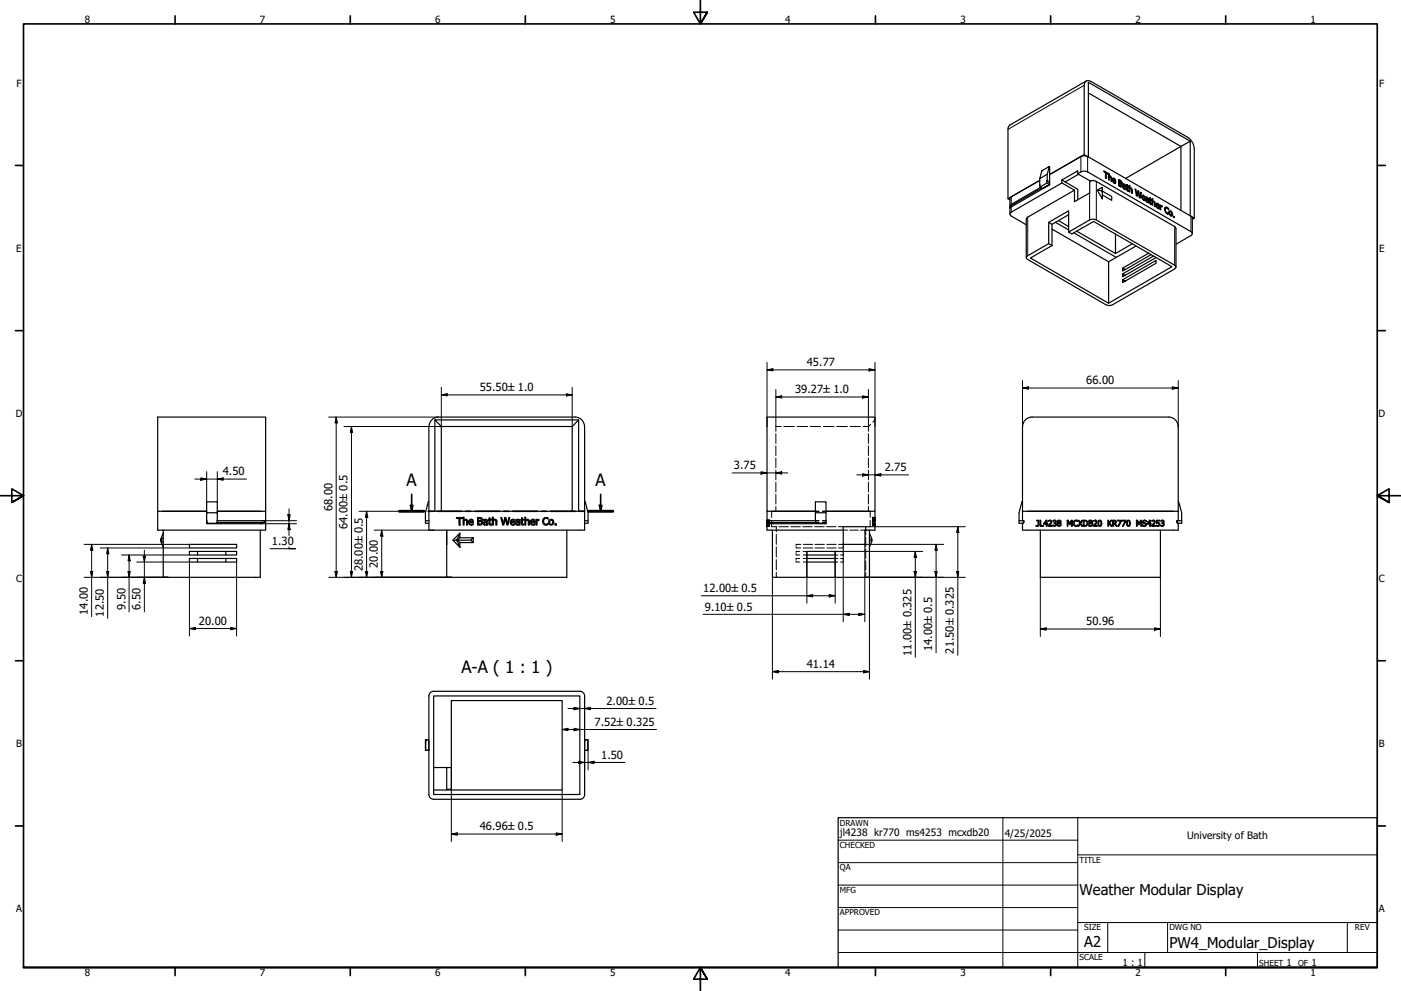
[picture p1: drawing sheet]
<svg xmlns="http://www.w3.org/2000/svg" width="594mm" height="420mm" viewBox="0 0 594 420" stroke-linecap="round" stroke-linejoin="round" font-family="sans-serif">
<!-- layer: Hatch (ISO) -->
<path d="M181.3 313.6l-.8 .8M181.9 317.5l-.6 .6M248.7 313.6l-.8 .8M249.2 317.5l-.5 .6" fill="none" stroke="#000" stroke-width=".42"/>
<!-- layer: Visible (ISO) -->
<g fill="none" stroke="#000" stroke-width=".51">
<path d="M460.6 34.3l-32.8 19.1-.4 1.4v29.4M461.5 39.4l39.3 22.7M504.7 59.9l-43.2-25v31.7l-1.8-1 .2-30.4a1.66 1.66 0 0 1 2.7-.7l41 23.7a6.2 6.2 0 0 1 2.8 4.9v29.4l-.8 .4M440.9 75.7v2.7M440.9 78.5h.1M440.9 79.4l1.1 .5 3.1-1.7-3.1 1.7M441.2 79.5l-12.4 7.2-.6 .8 .2-3.7 12.5-7.3-13.5 7.7 .8 .5M441.6 79.7l-13.4 7.8v.6M441.8 72.4l3.1-1.8-.8 3.3-3.2 1.8zM443.9 76.7v.9l-3 1.8v-1M443.9 77.6l1.1 .6M443.9 76.7l1.1 .6"/>
<path d="M444.1 73.9l-.2 2.8M444.1 76.6l.9 .7M444.9 70.6l.2 6.7M445 77.3l.1 1-16.9 9.8M445 77.3l.1 .1M450.3 76.3v1.3l-21.9 12.7v.9l.4 .4 6.4 3.7M450.3 76.3l6.7-3.9v1.3a3.7 3.7 0 0 1 4.2-.8l44.3 25.7v.9l-.5 .4-6.3 3.6M450.3 77.6l5.3 3M451.7 77.1l5.3 3.1v4.5M457 73.7l5.3 3.1M457.3 73.9l-5.6 3.2-1.4-.8M459.7 65.6l-14.6 8.4 13.2-7.7 1.4-.3 1.5 .3 43.8 25.4 .6 .8v6.5"/>
<path d="M462.3 76.8l1.3-.2 1.3 .3 33.6 19.5 .2 16.9M462.3 76.8l-.2 .1v4.9l-6.5 3.7v-4.9M468.8 73.6l.3-.2 .7 .4v-.3l-.2 .1M469.1 73.4v2.3l-.3-.2v-2.3l-.7-.5v-.3l1.7 1.1M470 73.8l.3-.1v1M470 75h.1M470.3 73.7l-.3-.2v2.7l.3 .2v-1.5l-.3 .2M470.3 74.7h.6l.3 .4 .2 1.9-.3-.2-.1-1.6-.7-.3M470.3 74.7l-.3 .1M471.6 76.3l.3-.2 .9 .5M471.7 76.5l.2-.1 1.2 .7a.99 .99 0 0 0-.3-1.2 .99 .99 0 0 0-1.1-.1v.8l.4 .8 1 .4v-.4l-.5 .4M471.7 76l.4-.2-.2 .3"/>
<path d="M471.9 76.4l.3 .8 .6 .3M472.1 75.8l.5 .2 .2 .6M472.8 77.5l.3-.1-.5 .3M472.8 77.5l-.3 .2M472.8 76.6l-.2 .2M474.3 76.8l.4-.2v.7l-.4 .2M474.3 77.8l.4-.2v1l-.3 .1M474.7 77.3l.7 .3M474.7 76.6l.7 .5v.5M474.7 78.6l.7 .3M474.7 77.6l.3 .2M475 77.8l.6 .5-.2 .6"/>
<path d="M475 77.8v.1M475.2 79v.2M475.3 78l.2-.1zM475.4 77.6l-.4 .2M475.5 77.9l.3 1.2h-.8M475.5 78.9l-.5 .2M475.6 76.9l.2 .6-.3 .4M475.6 76.9l-1.3-.8v2.6l.7 .4M475.6 76.9l-.2 .1M476.4 79.1l-.3 .1M476.8 79.2l.3-.5-.9-.5v-.4l.8 .5 .4 .8v1.3l-.3-.3h-.5M477.1 79l-1-.2v.6l.5 .7"/>
<path d="M477.1 79.8h-.5l-.2-.7 .7 .2v.5l-.5 .3M477.8 79.4l.3-.2 .5 .3v-.3l-.3 .2M477.8 79.1l.3-.2 .5 .3M477.8 78.5l.3-.2v.6M477.8 78.7l.1 1.9 .4 .4 .3-.2v.3l-.5-.6M478.1 78.3l-.3-.1-.2 .6M478.1 79.2v1.3M478.8 78.9l.3-.2-.3-.1v2.7l.3 .1v-1.4l-.2 .1M479.1 78.7v1l-.3 .2M479.1 79.7h.5l.5 .7v1.6l-.2-.1-.1-1.6-.7-.3M500.8 62.1l3.9-2.2v31.6l1.7 1M500.8 62.1v27.1"/>
<path d="M500.8 62.1l-23.5 13.6M428.2 88.1v2.7M446.1 97.1l24 13.9 11.6-6.7M446.1 95.1v9M447.5 94.3l5.6 3.2M448.8 93.5l4.3 2.6M453.1 98.4l8.9-5.1a2.87 2.87 0 0 1 2.9 0l33.2 19.1 .6 .9-.2 .3-26.7 15.6-2.2 .3-34.2-19.9-.2-.4 .6-.8 8.9-5.1M453.1 98.4l1.4 .8 9.2-5.3 33.3 19.2-26.9 15.5-33.2-19.2 9.2-5.3M453.1 98.4v-9l-8.4 4.9v9M453.1 91l-7 4.1-1.4-.8M455.4 98.7l17.9 10.4M455.6 80.6l-20.2 11.8-.2 16.8"/>
<path d="M456.6 98l16.4 9.5 7.1-4.1M465.3 80.6l1.7 .2 .4 .7v2.8zM465.3 80.6l2.1-1.2v1.2l-.4 .2M467.4 80.6v.4l4 2.4v1.5l-4-2.2M467.4 81v.5M473 99.3v8.2M476.7 80.1h.1M478.1 80.5l-.2 .1M481.4 80.4l.2-.1 .5 2.4-.3 .1M481.6 80.3l-.3-.2 .6 2.9 .3 .2 .5-1.8-.4 .1M482.4 81.3l.5-.3 .4 2.4M482.7 81.4l.4 2.4 .4 .2 .5-2.3-.4 .2"/>
<path d="M482.9 81l-.4-.2-.4 1.9M484 81.7l-.3-.2-.6 2M484.2 83.2h.1M484.2 83.3l.4-.3-.4 .5M484.2 83.7l1.4 .5a1.01 1.01 0 0 0-.3-1.1 1.01 1.01 0 0 0-1.1-.1v.9l.8 1M484.4 83.4l.9 .5-.2 .1M484.4 83.6l.4 .8 .5 .3M484.6 83l.5 .2 .2 .7M485 84.9l.6-.2-.5 .2 .5-.2v.4zM485.9 83.5l.8 .4 .3 .5 .1 1.7-.2-.2a1.16 1.16 0 0 1-1.1-1.5l1.1 .2zM486.2 84.7l.7 .2v.5l-.7-.2zM486.2 84.7l-.4 .2"/>
<path d="M486.4 85.6v.1M486.9 84.6l-.3 .2M486.9 85.4l-.6 .3M487.4 84.5v-.3l.2 1.8 .4 .7M487.6 84.9l.2-.1 .1 1.3M487.6 84.1l.2-.1-.2-.2v.6M487.8 84l-.2 .7M487.8 84.6l.5 .2-.2 .1M487.8 84.8l.5 .3v-.3M487.9 86.1l.4 .4-.3 .2M487.9 86.1l-.3 .2M488 86.7l.3 .1v-.3l-.2 .2"/>
<path d="M488.6 84.5l.2-.1v.9M488.8 84.4l-.2-.2v2.7l.2 .1v-1.4l-.2 .1M488.8 85.3l.9 .5 .1 1.9-.2-.2-.1-1.6-.7-.3M488.8 85.3l-.2 .2M490.2 86.7h.1M490.2 86.7l.4-.2-.4 .5M490.2 87.2l1.4 .5a1 1 0 0 0-.2-1.1 1 1 0 0 0-1.2-.1l.1 1.2 .7 .7M490.4 86.8l.9 .5-.2 .1M490.4 87l.3 .9 .7 .3M490.6 86.5l.5 .2 .2 .6M491 88.4l.6-.2-.5 .2 .5-.2v.3zM491.9 87.2l.3-.2-.3 .5"/>
<path d="M492.2 87.4h.6l-.3 .2M492.2 87l-.3-.1v1.9l.3 .2v-1.4l-.3 .1M492.8 87.4v.3l-.6-.1M493.9 88.2l.3 .1M494.4 88.2l-.6 .2M494.9 90.6l.7-.3zM495 88.3l.6 .2M495.2 88.2l-1-.3a1.96 1.96 0 0 0 1.4 2.9v-.5l-.6 .4M495.4 88.6l.2-.1v.4l-1-.8a1.35 1.35 0 0 0 .7 2.3M495.7 89.8l.1 .1M495.9 89.4a1.27 1.27 0 0 1 1.2 .8 1.27 1.27 0 0 1-.3 1.4l-.9-.7zM496.1 89.7a.8 .8 0 0 1 .8 .6 .8 .8 0 0 1-.5 .9l-.4-.7z"/>
<path d="M496.1 89.7l-.4 .3M496.5 91.4l-.1 .1M496.8 91.3l-.4 .2M497.9 91.8v.5l-.3-.7 .3 .2-.3 .2M444.7 103.3l1.4 .8M470.1 111v17.6M476.1 118.6v1.2l14.1-8.2v-1.2l-14.1 8.2 1 .6M487 107.4l-10.9 6.3M488.1 108l-12 6.9v-1.2l1 .6M489.1 108.6l-13 7.5M490.2 109.2l-14.1 8.1v-1.2l1 .7M184.4 178v38.8h-2.5v-36"/>
<path d="M185.9 176.8h58M185.9 176.8a4 4 0 0 0-4 4M243.9 176.8a4 4 0 0 1 3.9 4M245.4 178h-61l2.7 2.8h55.5M187.1 180.8v36M242.6 180.8l2.8-2.8v38.8h2.5v-36M242.6 180.8v36M433.6 180.8v36h66v-36M433.6 180.8a4 4 0 0 1 4-4h58a4 4 0 0 1 4 4M66.9 216.8v8h45.7v-8M68.9 216.8h18.7h-20.7v-40h45.7v40h-20.5h18.6M87.6 217.4v-4.6h4.5v4.6h-4.5l.2 4.4h4.2l.1-4.4"/>
<path d="M181.9 212.8h-.3l-1.2 4.6v4.4h1.5M181.9 216.8v8h66v-8M183.9 216.8h62M193.5 219.4h2.6v.4h-1v2.8h-.5v-2.8h-1.1zM196.4 219.3h.4v1.2l.7-.4 .7 .5v2h-.3l-.1-1.9-.4-.2-.6 .3v1.8h-.4zM202.5 219.4l1.7 .2 .3 .5-.4 .7a.95 .95 0 0 1 .5 1.2 .95 .95 0 0 1-1.1 .6h-1zM202.9 219.8l1 .1 .1 .6-1.1 .2zM207.4 219.6h.4v.6h.7v.3h-.7v1.7h.7v.3l-.7 .1-.4-.4v-1.7h-.3zM208.8 219.3h.4v1.2l.7-.4 .6 .3 .2 2.2h-.5v-1.9l-.4-.2-.6 .3v1.8h-.4zM212.3 219.4h.5l.6 2.6 .7-2.6h.4l.6 2.7 .7-2.7h.4l-.8 3.2h-.5l-.7-2.7-.6 2.7h-.4zM221.2 219.6h.4v.6h.6v.3h-.6v1.7h.6v.3l-.6 .1-.4-.4v-1.7h-.3zM222.6 219.3h.3v1.2l.8-.4 .7 .5 .1 2h-.5v-1.9l-.4-.2-.7 .3v1.8h-.3z"/>
<path d="M230.5 219.8a1.59 1.59 0 0 1 2-.2v.5a1.17 1.17 0 0 0-1.7 .1 1.17 1.17 0 0 0 0 1.6 1.17 1.17 0 0 0 1.7 0v.6a1.61 1.61 0 0 1-2.2-.4 1.61 1.61 0 0 1 .2-2.2zM247.9 212.8h.3l1.2 4.6v4.4h-1.5M325.2 216.8v8h32.4v-1.5h9.5v1.5h3.9v-8M327.2 216.8h18.6h-20.6v-40h45.8v40h-20.7h18.7M345.8 217.4l.1 4.4h4.2l.2-4.4M345.8 212.8h4.5v4.6h-4.5zM433.6 216.8v4h.6v.7l-.6 .3M433.6 212.8h-.3l-1.2 4.6v4.4h1.5l.5-.3v-.7M435.6 216.8h62M499.6 212.8l1.5 4.6v3.4h-1.5M499.6 216.8v4M69.2 226l-1 3 1-1"/>
<path d="M69.2 230l-1-1 1 3M69.2 224.8v20h41.2v-20M80.3 236.8h20v1.5h-20zM80.3 233.8h20v1.5h-20zM80.3 230.8h20v1.5h-20zM83.8 233.8v1.5M83.8 236.8v1.5M87.6 220.8v1.2h23.1l1.4-.5M87.6 221.5h.2M92.1 220.8h20v.7h-20.1M95.8 233.8v1.5M95.8 236.8v1.5"/>
<path d="M180.4 220.8h1.5M192 229h1.4l.6 .6 1 2.4zM192 229l3-3-1 2.5-.6 .5M194 229l1 1h5.7M194 229v.6M195 226v2l-1 1v-.5M195 228h5.7l-1.1 1h-5.6M195 230v2M199 220.5l.3-.2a.98 .98 0 0 1 1.2 .1 .98 .98 0 0 1 .2 1.1h-1.6l.2 .6 .5 .2 .9-.3v.4a1.26 1.26 0 0 1-1.8-.1 1.26 1.26 0 0 1 .1-1.8zM199.3 220.6l.7-.1 .3 .6h-1.2zM200.7 228v2l-1.1-1M202.9 221.1h1.1l.2 .6-.2 .4-1.1 .1z"/>
<path d="M205.1 220.3l1.1-.1 .5 .4 .1 2h-.4v-.2l-1 .2-.5-.7a1.09 1.09 0 0 1 1.5-.9l-.2-.4-1.1 .1zM205.4 221.6l1-.3v.7l-1 .2zM216.7 220.5l.3-.2a.98 .98 0 0 1 1.2 .1 .98 .98 0 0 1 .2 1.1h-1.6l.2 .6 .6 .2 .8-.3v.4a1.28 1.28 0 0 1-1.8-.1 1.28 1.28 0 0 1 .1-1.8zM217 220.6l.7-.1 .4 .6h-1.3zM218.8 220.3l1.2-.1 .5 .4v2l-.3-.2-1.1 .2-.5-.7a1.2 1.2 0 0 1 1.6-.9l-.2-.4-1.2 .1zM219.2 221.6l1-.3v.7l-1 .2zM225.2 220.5l.3-.2a.98 .98 0 0 1 1.1 .1 .98 .98 0 0 1 .3 1.1h-1.7l.2 .6 .7 .2 .7-.3v.4a1.26 1.26 0 0 1-1.7-.1 1.26 1.26 0 0 1 .1-1.8zM225.4 220.6l.8-.1 .3 .6h-1.3zM227.3 220.2h.4v.4l.8-.4v.4l-.8 .3v1.7h-.4zM233.2 220.7l.3-.1a.79 .79 0 0 1 1 .4 .79 .79 0 0 1-.4 1 .79 .79 0 0 1-1-.2zM235.3 222h.5v.6h-.5zM240.3 224.8v20h-50.9v-20v6"/>
<path d="M247.9 220.8h1.5M325.8 221.5h20.1M327.5 224.8v20h14.6M342.1 236.8h12M342.1 238.3h12M342.1 235.3h12M345.8 220.8h-20v.7M350.1 221.5h.2M350.3 220.8v1.2h-23.1l-1.4-.5M357.6 224.8v6h9.2v-6h.3M368.7 229h1l-1 3M368.7 226l1 3"/>
<path d="M368.7 224.8v20h-26.6v-11h12v11M432.1 220.8h1.5M433.6 222v2.8h66v-2.8M439.6 220.6h.9l-.1 2.1-.7 .5-.4-.1v-.3l.8-.1 .1-1.9h-.6zM441 220.6h.3v2.2h1.2v.3h-1.5zM441.1 224.8v20h51v-20M443.7 220.6h.3v1.4h.3l-.3 .2v.9h-.3v-.9h-1.2zM443.7 221v1h-.9zM444.6 220.7h1.2l.1 1-1 1.1h1.3v.3h-1.6l1.1-1.9-.4-.4-.7 .2zM446.5 220.7l1.2-.1 .2 .5-.4 .6 .5 .7-.5 .7-1-.1v-.3a.67 .67 0 0 0 .8 .1 .67 .67 0 0 0 .3-.7l-.6-.2 .6-.8-.1-.2-1 .1zM448.6 220.7a.73 .73 0 0 1 1.1 0 .73 .73 0 0 1-.2 1.1 .75 .75 0 0 1 .2 1.1 .75 .75 0 0 1-1.1 0 .75 .75 0 0 1 .2-1.1l-.4-.6zM448.8 220.9h.7l-.2 .8-.5-.4z"/>
<path d="M452.6 220.6h.4l.6 1.4 .6-1.4h.5v2.5h-.4v-2.1l-.6 1.4-.9-1.4v2.1h-.2zM455.4 220.9l1.3-.3 .3 .5a.95 .95 0 0 0-1.3 .1 .95 .95 0 0 0 0 1.3 .95 .95 0 0 0 1.3 0v.4a1.29 1.29 0 0 1-1.7-.3 1.29 1.29 0 0 1 .1-1.7zM457.1 220.6h.4l.6 1 .6-1h.4l-.8 1.2 .8 1.3h-.4l-.6-1-.6 1h-.4l.8-1.3zM459.4 220.6a1.39 1.39 0 0 1 1.9 1.2 1.39 1.39 0 0 1-1.9 1.3zM459.7 220.9a1.01 1.01 0 0 1 1.3 .9 1.01 1.01 0 0 1-1.3 1zM461.7 220.6h1.1l.4 .3-.2 .8 .4 .7-.2 .5-1.5 .2zM462 221.9l.9 .1v.7l-.9 .1zM462 220.9l.9 .1v.5l-.9 .1zM463.7 220.7l.7-.2 .7 .5-.1 .7-1 1.1h1.3v.3h-1.6l1.1-1.9-.4-.4-.7 .2zM465.8 220.8a.73 .73 0 0 1 1.2 0l.2 1a1 1 0 0 1-.8 1.4l-.4-.1-.4-.7zM466.2 220.9a1 1 0 0 1 .7 .9 1 1 0 0 1-.7 1l-.3-.5zM469.8 220.6h.3v1.1l1.1-1.1h.4l-1.1 1.1 1.1 1.4h-.4l-.9-1.2-.2 1.2h-.3z"/>
<path d="M471.8 220.6l1.3 .1 .3 .6-.5 .7 .9 1.1h-.5l-.7-1h-.4v1h-.4zM472.2 220.9l.7 .1v.7l-.7 .1zM473.9 220.6h1.6l-1.1 2.5h-.4l1.2-2.2h-1.3zM475.8 220.6h1.6l-1.1 2.5h-.4l1.2-2.2h-1.3zM477.9 220.8a.73 .73 0 0 1 1.2 0v2.1a.73 .73 0 0 1-1.2 0zM478.3 220.9a1 1 0 0 1 .7 .9 1 1 0 0 1-.7 1l-.3-.5zM481.9 220.6h.4l.7 1.4 .6-1.4h.5v2.5h-.4v-2.1l-.7 1.4-.8-1.4v2.1h-.3zM484.7 220.8l.6-.3 .8 .2v.4a.78 .78 0 0 0-1.3 .1l1.3 .8a.88 .88 0 0 1-.5 1.2 .88 .88 0 0 1-1.2-.7l.9 .4 .5-.5-1.2-.7zM487.5 221v1h-.9zM487.5 220.6h.3v1.4h.3l-.3 .2v.9h-.3v-.9h-1.2zM488.4 220.7h1.2l.1 1-1 1.1h1.2v.3h-1.5l1.1-1.9-.5-.4-.6 .2zM490.4 220.6h1.4v.3h-1.1v.6a.85 .85 0 0 1 1.1 .7 .85 .85 0 0 1-.8 1l-.7-.1v-.4l.7 .2 .5-.6-.2-.3-.9-.1z"/>
<path d="M492.3 220.7l1.1-.1 .2 .5-.4 .6 .5 .7-.5 .7-1.1-.1 .1-.3a.67 .67 0 0 0 1.1-.3l-.1-.4-.5-.1 .6-.8-.4-.3-.6 .2zM499.1 220.8v.7l.5 .3h1.5v-1M499.6 220.8h-.6v.7l.6 .3M181.9 295.1v41.8l.5 1.4 1.5 .6M183.9 293.1l-1.5 .6-.5 1.4M183.9 295.1h62v41.7h-62zM183.9 293.1h62M245.9 293.1l1.4 .6 .6 1.4M247.9 295.1v41.8l-.6 1.4-1.4 .6M180.5 313.6h1.4v4.5h-1.4zM180.5 313.6v4.5M247.9 313.6h1.3v4.5h-1.3z"/>
<path d="M249.2 313.6v4.5M183.9 325.4h7.5v-28.4h47v37.9h-54.5M183.9 338.9h62M189.4 325.4v9.2M189.4 334.6l.1 .3M191.4 325.4v9.2h-2M191.4 334.6v.3"/>
<circle cx="233.6" cy="221.4" r="1.18"/>
<circle cx="449.1" cy="222.4" r=".53"/>
</g>
<g fill="#000">
<circle cx="471.7" cy="76" r=".25"/>
<circle cx="204.1" cy="220.8" r=".25"/>
<circle cx="446.5" cy="222.7" r=".25"/>
<circle cx="448.8" cy="221.8" r=".25"/>
<circle cx="449.5" cy="221.8" r=".25"/>
<circle cx="463" cy="221.7" r=".25"/>
<circle cx="486.1" cy="221.1" r=".25"/>
</g>
<!-- layer: Hidden (ISO) -->
<g fill="none" stroke="#000" stroke-width=".42">
<path d="M369.2 179.9l-1 .9M371 178l-.9 1M329 183.9v4.1M329 189v4.1M329 194.2v4.1M329 199.3v4.1M331.2 180.8h-2.2v2.1M332.4 180.8h4.4M337.9 180.8h4.6M343.5 180.8h4.5M349.2 180.8h4.5M354.8 180.8h4.5"/>
<path d="M360.4 180.8h4.5M366 180.8h2.2M368.2 180.8v2.1M368.2 183.9v4.1M368.2 189v4.1M368.2 194.2v4.1M368.2 199.3v4.1M327.2 216.8v2.6M329 204.4v4.2M329 209.6v4.1M329 214.7v2.1M345.8 216.8h1.5"/>
<path d="M348.7 216.8h1.6M368.2 204.4v4.2M368.2 209.6v4.1M368.2 214.7v2.1M369 216.8v2.6M370 219.3h.3zM370 219.8h.3M370 219.4l.3 .2M370 219.4h.3M370 219.9h.3M370.3 219.6l-.3 .1v1h.3M370.6 219.8h.4"/>
<path d="M370.6 219.6h.4M370.6 219.4h.4M370.6 219.3h.4M370.6 219.9h.4M325.2 222.7h.4M325.2 222.8h.4M325.2 221.8h.4M325.2 221.5h.4M325.2 220.8h.4M325.2 220.9h.4M325.2 221h.4M325.2 220.7h.4"/>
<path d="M325.2 220.5h.4M325.2 221.7h.4M325.2 223.1h.4M325.2 222.9h.4M325.2 222h.4M325.2 221.1h.4M325.2 220.6h.4M325.2 222.4h.4M325.2 222.2h.4M325.2 222.5h.4M325.9 222.7l.3 .3-.3-.1M325.9 222.2h.3v.3h-.3"/>
<path d="M325.9 221.8h.3l-.3 .2M325.9 221.5l.3 .3-.3-.1M325.9 220.9l.3 .1v.3M325.9 220.5l.3 .1M325.9 222.8h.3M325.9 221h.3M325.9 220.7h.3M325.9 223.1h.3M325.9 221.7h.3M325.9 221.1h.3M325.9 220.6h.3M325.9 222h.3"/>
<path d="M325.9 222.4h.3M326.2 220.6l-.3 .2M326.2 223.1v.1M327.2 220.7v2.6h2M329.2 223.3v2.2M329.2 226.5v4.3M329.2 231.9v4.3M329.2 237.3v4.3M330.3 223.3h4M335.3 223.3h4M337.6 237.8v.5h1.5M337.6 234.8v.5h1.5"/>
<path d="M337.6 231.8v.5h2M339.1 233.8h-1.5v.5M339.1 236.8h-1.5v.5M339.6 230.8h-2v.5M340.4 223.3h4M340.6 236.8h1.5M340.6 238.3h1.5M340.6 235.3h1.5M340.6 233.8h1.5M340.6 232.3h4M340.6 230.8h4M345.4 223.3h4.1"/>
<path d="M345.6 232.3h4M345.6 230.8h4M345.9 221.5h1.4M345.9 220.8h1.4M348.7 221.5h1.4M348.7 220.8h1.4M350.5 223.3h4M350.6 232.3h4M350.6 230.8h4M354.1 236.8h1.2M354.1 238.3h1.2M354.1 235.3h1.2"/>
<path d="M354.1 233.8h1.2M355.5 223.3h2.1M355.6 230.8h2v.5M356.4 236.8h1.2v.5M356.4 233.8h1.2v.5M357.6 237.8v.5h-1.2M357.6 234.8v.5h-1.2M357.6 231.8v.5h-2M357.6 224.8h1.8M360.3 224.8h3.7M364.9 224.8h1.8M367.1 223.3h.6"/>
<path d="M367.1 224.8v2M367.1 227.8v4M367.1 232.8v4M367.1 237.8v4M368.7 228l.3 .4M369 229.7l-.3 .3M369 220.7v2.6h-.6M369.4 228.7l.3 .3-.3 .3M370 222.6l.3 .1M370 221.8h.3M370 220.8h.3M370 220.9h.3"/>
<path d="M370 221h.3M370 220.5h.3M370 222h.3M370 221.1h.3M370 220.6h.3M370 222.4h.3M370 222.2h.3M370 222.5h.3M370 222.3h.3M370 221.5h.3M370 221.7v.9M370 222.6h.3"/>
<path d="M370 220.1h.3M370 221.3h.3M370 220.3h.3M370.6 222.7h.4M370.6 221.8h.4M370.6 220.8h.4M370.6 220.9h.4M370.6 221h.4M370.6 220.7h.4M370.6 220.5h.4M370.6 222h.4M370.6 221.1h.4"/>
<path d="M370.6 220.6h.4M370.6 222.4h.4M370.6 222.2h.4M370.6 222.5h.4M370.6 222.3h.4M370.6 221.5h.4M370.6 222.6h.4M370.6 220.1h.4M370.6 221.3h.4M370.6 220.3h.4M329.2 242.7v2.1M367.1 242.8v2"/>
</g>
<g fill="#000">
<circle cx="326.2" cy="220.5" r=".19"/>
<circle cx="326.2" cy="223.2" r=".19"/>
<circle cx="366.7" cy="224.8" r=".19"/>
<circle cx="366.8" cy="224.8" r=".19"/>
<circle cx="370" cy="222.7" r=".19"/>
</g>
<!-- layer: Visible Narrow (ISO) -->
<g fill="none" stroke="#000" stroke-width=".42">
<path d="M459.7 36.2l-32.3 18.6M458.3 66.3v6.6M461.2 66.3v6.6M464.9 76.9v16.4M470.9 74.7l-.4 .2M471.4 75.7l-.3 .2M472.4 75.6l-.7 .4M472.5 77.4l-.3 .1M472.9 76.1l-.1 .1M473.1 76.9h-.2M474.9 78.7l-.2 .1M475 77.5l-.3 .2"/>
<path d="M475 76.4l-.3 .2M475.4 77.6l-.4 .2M475.8 77.5l-.7 .4M475.9 78.8l-.7 .4M476.3 79.3l-.2 .1M476.4 78.7l-.3 .1M476.6 79.8l-.2 .1M476.7 78.1l-.3 .1M477.2 78.5l-.2 .1M477.4 79.1l-.3 .2M479.6 79.7l-.4 .2M428.8 83.4v3.3"/>
<path d="M428.8 87.7v2.3M435.8 92.1v16.3M462 81.8v11.5M478.1 80.1l-.3 .1M478.3 80.8l-.1 .1M480.1 80.8l-.2 .1M484.9 82.8l-.6 .4M485 84.6l-.2 .2M485.4 83.3l-.1 .1M485.6 84.1l-.1 .1M486.1 84.9l-.3 .1M486.1 84.4l-.3 .1"/>
<path d="M486.4 85.4l-.2 .1M486.4 83.7l-.2 .2M486.9 84.1l-.2 .1M487.1 84.8l-.2 .1M487.8 85.7l-.2 .2M488.1 86.4l-.2 .1M489.3 85.4l-.4 .2M489.8 86.4l-.2 .1M490.9 86.3l-.7 .4M491 88.1l-.2 .1M491.4 86.8h-.2M491.6 87.5l-.2 .1"/>
<path d="M492.6 87.4l-.4 .2M494.2 88.8l-.3 .2M494.3 88.2l-.5 .3M494.3 89.8l-.1 .1M494.9 87.9l-.4 .2M494.9 90.3l-.3 .1M496 90.2l-.3 .2M496.4 91.2l-.1 .2M496.4 89.5l-.7 .4M497.2 90.9l-.4 .2M498.1 96.1v16.3M505 91.7v6.5"/>
</g>
<!-- layer: Section Line (ISO) -->
<g fill="none" stroke="#000" stroke-width=".7">
<path d="M169.4 216.8h10.4M174.1 214.3h1l-.5 2.5zM174.6 209.6v7.2M181.5 216.8h2.1M185.4 216.8h10.4M197.5 216.8h2.1M201.4 216.8h10.4M213.6 216.8h2.1M217.4 216.8h10.4M229.6 216.8h2.1M233.5 216.8h10.4M245.6 216.8h2.2"/>
<path d="M249.5 216.8h10.4M254.2 214.3h1l-.5 2.5zM254.7 209.6v7.2"/>
</g>
<path d="M169.4 216.8h10.4M249.5 216.8h10.4" fill="none" stroke="#000" stroke-width="1.2"/>
<path d="M174.1 214.3h1l-.5 2.5zM254.2 214.3h1l-.5 2.5z" fill="#000"/>
<!-- layer: Border (ANSI) -->
<g fill="none" stroke="#000" stroke-width=".7">
<path d="M74.2 6.7v3.4M148.5 6.7v3.4M222.8 6.7v3.4M297 .2v9.9l-2.9-4.9h5.8l-2.9 4.9 2.9-4.9M371.2 6.7v3.4M445.5 6.7v3.4M519.7 6.7v3.4M6.5 70.1h3.5M584 70.1h3.4M6.5 140.2h3.5M584 140.2h3.4M0 210.2h10l-5-3v5.8l5-2.8-5 2.8"/>
<path d="M594 210.2h-10l5-3v5.8l-5-2.8 5 2.8M6.5 280.1h3.5M584 280.1h3.4M6.5 350.2h3.5M584 350.2h3.4M10 410.2v-400.1h574v400.1h-574h574M74.2 410.2v3.4M148.5 410.2v3.4M222.8 410.2v3.4M299.9 415.1l-2.9-4.9 2.9 4.9h-5.8l2.9-4.9v10M371.2 410.2v3.4M445.5 410.2v3.4"/>
<path d="M519.7 410.2v3.4"/>
</g>
<!-- layer: Title (ANSI) -->
<g fill="none" stroke="#000" stroke-width=".42">
<path d="M355.4 356.2h101.6M425.3 346.7v63.5M457 346.7v63.5M355.4 365.7h101.6M355.4 375.3h101.6M457 362.4h127M355.4 384.8h101.6M355.4 394.3h101.6M457 391.1h127M469.7 391.1v12.7M495.1 391.1v12.7M571.3 391.1v12.7"/>
<path d="M355.4 403.8h228.6M485.5 403.8v6.4M533.2 403.8v6.4"/>
</g>
<path d="M355.4 346.7h228.6v63.5h-228.6z" fill="none" stroke="#000" stroke-width=".51"/>
<!-- layer: Dimension (ISO) -->
<g fill="none" stroke="#000" stroke-width=".42">
<path d="M325.2 156.8l2.5-.5v1zM325.2 156.8h45.8M325.2 153.6v27.2M368.5 156.3l2.5 .5-2.5 .5zM371 153.6v27.2M139.4 176.8h46.5M142.6 176.8l.5 2.5h-1.1zM142.6 176.8v68M187.1 167.4l2.5-.5v1zM187.1 164.3v16.5h-41.2M187.1 167.4h55.5M240.2 166.9l2.4 .5-2.4 .5z"/>
<path d="M242.6 164.3v16.5M329 168.3l2.5-.5v1zM329 168.3h39.2M329 165.1v15.7M365.8 167.8l2.4 .5-2.4 .5zM368.2 165.1v15.7M433.6 164.5l2.5-.5v1zM433.6 164.5h66M433.6 161.3v19.5M497.1 164l2.5 .5-2.5 .5zM499.6 161.3v19.5M87.6 199.9v12.9"/>
<path d="M92.1 199.9v12.9M149 180.8l.5 2.5h-1zM149 180.8v64M82.6 203.1h21.9M85.2 202.6l2.4 .5-2.4 .5zM92.1 203.1l2.5-.5v1zM122 218.2h1.1l-.5 2.6zM122.6 215.8v11.3M152.3 216.8h17.1M155.4 216.8l.6 2.5h-1.1zM155.4 216.8v28M310.5 200.5h23.5"/>
<path d="M322.7 200l2.5 .5-2.5 .5zM329 200.5l2.5-.5v1zM363.3 201.3h22M365.8 200.8l2.4 .5-2.4 .5zM371 201.3l2.5-.5v1zM35.7 230.8h44.6M38.9 230.8l.5 2.5h-1zM38.9 230.8v30.6M42.5 232.3h37.8M45.7 232.3l.5 2.5h-1zM45.7 232.3v29.9M51.6 235.3h28.7"/>
<path d="M54.7 235.3l.5 2.5h-.9zM54.7 235.3v24.1M58 238.3h22.3v31.4M60.7 235.8h1l-.5 2.5zM61.2 233.3v26.1M100.3 238.3v31.4M110.7 220.8h15M110.7 222h15M122.6 222l.5 2.6h-1.1zM122.6 231.9v.7h2.7h-10.8M158.7 224.8h25.2M161.9 224.8l.5 2.5h-1z"/>
<path d="M161.9 224.8v20M342.1 233.8v22M357.6 230.8v32.8M367.1 223.3h42.2M388.1 233.8l.5 2.5h-1zM388.1 233.8v44.9M391.3 233.8h-37.2v22M396.9 230.8l.5 2.5h-1zM396.9 230.8v46M400.1 230.8h-33.4v32.8M406.1 223.3l.5 2.5h-1zM406.1 223.3v54.6"/>
<path d="M35.7 244.8h35.5M38.4 242.3h1l-.5 2.5zM45.2 242.3h1l-.5 2.5zM54.3 242.3h.9l-.5 2.5zM61.2 244.8l.5 2.5h-1zM139.4 244.8h52M142 242.3h1.1l-.5 2.5zM148.5 242.3h1l-.5 2.5zM154.9 242.3h1.1l-.6 2.5zM161.4 242.3h1l-.5 2.5zM297.4 252.6h56.7M327.5 244.8v43.2"/>
<path d="M342.1 252.6l2.5-.5v1zM351.6 252.1l2.5 .5-2.5 .5zM366.7 244.8h42.6M368.7 244.8v43.2M387.6 242.3h1l-.5 2.5zM396.4 242.3h1l-.5 2.5zM405.6 242.3h1l-.5 2.5zM441.1 244.8v25.1M492.1 244.8v25.1M80.3 266.5l2.5-.5v1zM80.3 266.5h20M97.8 266l2.5 .5-2.5 .5z"/>
<path d="M298.1 260.5h68.6M357.6 260.5l2.5-.5v1zM364.2 260l2.5 .5-2.5 .5zM441.1 266.7l2.5-.5v1zM441.1 266.7h51M489.6 266.2l2.5 .5-2.5 .5zM243.4 299.9l2.5 .5-2.5 .5zM327.5 284.8l2.6-.5v1zM327.5 284.8h41.2M366.2 284.3l2.5 .5-2.5 .5zM238.4 309.3l2.5-.5v1zM238.4 309.3h40"/>
<path d="M240.9 300.4h37.3M243.4 308.8l2.5 .5-2.5 .5zM247.9 300.4l2.5-.5v1zM247.9 318.1v8.3M249.4 318.1v8.3M191.4 325.4v31.4M238.4 334.9v21.9M242.9 323.3h22.1M245.4 322.7l2.5 .6-2.5 .5zM249.4 323.3l2.5-.6v1.1zM191.4 353.6l2.5-.5v1zM191.4 353.6h47"/>
<path d="M235.8 353.1l2.6 .5-2.6 .5z"/>
</g>
<g fill="#000">
<path d="M325.2 156.8l2.5-.5v1zM368.5 156.3l2.5 .5-2.5 .5zM142.6 176.8l.5 2.5h-1.1zM187.1 167.4l2.5-.5v1zM240.2 166.9l2.4 .5-2.4 .5zM329 168.3l2.5-.5v1zM365.8 167.8l2.4 .5-2.4 .5zM433.6 164.5l2.5-.5v1zM497.1 164l2.5 .5-2.5 .5zM149 180.8l.5 2.5h-1zM85.2 202.6l2.4 .5-2.4 .5zM92.1 203.1l2.5-.5v1z"/>
<path d="M122 218.2h1.1l-.5 2.6zM155.4 216.8l.6 2.5h-1.1zM322.7 200l2.5 .5-2.5 .5zM329 200.5l2.5-.5v1zM365.8 200.8l2.4 .5-2.4 .5zM371 201.3l2.5-.5v1zM38.9 230.8l.5 2.5h-1zM45.7 232.3l.5 2.5h-1zM54.7 235.3l.5 2.5h-.9zM60.7 235.8h1l-.5 2.5zM122.6 222l.5 2.6h-1.1zM161.9 224.8l.5 2.5h-1z"/>
<path d="M388.1 233.8l.5 2.5h-1zM396.9 230.8l.5 2.5h-1zM406.1 223.3l.5 2.5h-1zM38.4 242.3h1l-.5 2.5zM45.2 242.3h1l-.5 2.5zM54.3 242.3h.9l-.5 2.5zM61.2 244.8l.5 2.5h-1zM142 242.3h1.1l-.5 2.5zM148.5 242.3h1l-.5 2.5zM154.9 242.3h1.1l-.6 2.5zM161.4 242.3h1l-.5 2.5zM342.1 252.6l2.5-.5v1z"/>
<path d="M351.6 252.1l2.5 .5-2.5 .5zM387.6 242.3h1l-.5 2.5zM396.4 242.3h1l-.5 2.5zM405.6 242.3h1l-.5 2.5zM80.3 266.5l2.5-.5v1zM97.8 266l2.5 .5-2.5 .5zM357.6 260.5l2.5-.5v1zM364.2 260l2.5 .5-2.5 .5zM441.1 266.7l2.5-.5v1zM489.6 266.2l2.5 .5-2.5 .5zM247.9 300.4l2.5-.5v1zM327.5 284.8l2.6-.5v1z"/>
<path d="M366.2 284.3l2.5 .5-2.5 .5zM238.4 309.3l2.5-.5v1zM243.4 299.9l2.5 .5-2.5 .5zM243.4 308.8l2.5 .5-2.5 .5zM245.4 322.7l2.5 .6-2.5 .5zM249.4 323.3l2.5-.6v1.1zM191.4 353.6l2.5-.5v1zM235.8 353.1l2.6 .5-2.6 .5z"/>
</g>
<g font-size="7.2">
<text x="172.3" y="206.1">A</text>
<text x="252.5" y="206.1">A</text>
<text x="195.6" y="285.2">A-A ( 1 : 1 )</text>
</g>
<g font-size="6.3">
<text x="457.8" y="379.6">Weather Modular Display</text>
<text x="459.7" y="401.7">A2</text>
<text x="495.9" y="401.8">PW4_Modular_Display</text>
</g>
<g font-size="4.8">
<text x="342.1" y="155.2">45.77</text>
<text x="203.5" y="165.8">55.50±1.0</text>
<text x="337.2" y="166.7">39.27±1.0</text>
<text x="460.6" y="162.9">66.00</text>
<text x="94.4" y="201.5">4.50</text>
<text x="311.2" y="198.9">3.75</text>
<text x="375.2" y="199.7">2.75</text>
<text x="141" y="216.8" transform="rotate(-90 141 216.8)">68.00</text>
<text x="147.4" y="224.3" transform="rotate(-90 147.4 224.3)">64.00±0.5</text>
<text x="115.3" y="231">1.30</text>
<text x="153.9" y="242.2" transform="rotate(-90 153.9 242.2)">28.00±0.5</text>
<text x="160.3" y="240.8" transform="rotate(-90 160.3 240.8)">20.00</text>
<text x="298.2" y="251">12.00±0.5</text>
<text x="37.3" y="260.6" transform="rotate(-90 37.3 260.6)">14.00</text>
<text x="44.1" y="261.4" transform="rotate(-90 44.1 261.4)">12.50</text>
<text x="53.1" y="258.7" transform="rotate(-90 53.1 258.7)">9.50</text>
<text x="59.6" y="258.7" transform="rotate(-90 59.6 258.7)">6.50</text>
<text x="298.9" y="258.9">9.10±0.5</text>
<text x="84.3" y="264.9">20.00</text>
<text x="460.6" y="265.1">50.96</text>
<text x="386.5" y="278" transform="rotate(-90 386.5 278)">11.00±0.325</text>
<text x="395.3" y="276" transform="rotate(-90 395.3 276)">14.00±0.5</text>
<text x="404.5" y="277.1" transform="rotate(-90 404.5 277.1)">21.50±0.325</text>
<text x="342.1" y="283.3">41.14</text>
<text x="257.2" y="298.8">2.00±0.5</text>
<text x="252.1" y="307.7">7.52±0.325</text>
<text x="254.9" y="321.7">1.50</text>
<text x="203.5" y="352">46.96±0.5</text>
</g>
<g font-size="4.3">
<text x="356.2" y="354.5">jl4238 kr770 ms4253 mcxdb20</text>
<text x="426" y="354.8">4/25/2025</text>
<text x="503.4" y="355.8">University of Bath</text>
</g>
<g font-size="4.2">
<text x="36" y="9.8">8</text>
<text x="110.2" y="9.8">7</text>
<text x="184.5" y="9.8">6</text>
<text x="258.8" y="9.8">5</text>
<text x="333" y="9.8">4</text>
<text x="407.2" y="9.8">3</text>
<text x="481.5" y="9.8">2</text>
<text x="555.8" y="9.8">1</text>
<text x="7" y="36.7">F</text>
<text x="584.8" y="36.7">F</text>
<text x="6.9" y="106.7">E</text>
<text x="584.8" y="106.7">E</text>
<text x="6.7" y="176.7">D</text>
<text x="584.5" y="176.7">D</text>
<text x="6.8" y="246.7">C</text>
<text x="584.6" y="246.7">C</text>
<text x="6.9" y="316.7">B</text>
<text x="584.7" y="316.7">B</text>
<text x="6.8" y="386.7">A</text>
<text x="584.6" y="386.7">A</text>
<text x="36" y="413.6">8</text>
<text x="110.2" y="413.6">7</text>
<text x="184.5" y="413.6">6</text>
<text x="258.8" y="413.6">5</text>
<text x="333" y="413.6">4</text>
<text x="407.2" y="413.6">3</text>
<text x="476" y="409.4">1 : 1</text>
<text x="481.5" y="413.6">2</text>
<text x="545.5" y="409.4">1</text>
<text x="555.8" y="413.6">1</text>
<text x="556.1" y="409.4">1</text>
</g>
<g font-size="3.5">
<text x="356.2" y="350">DRAWN</text>
<text x="356.2" y="359.5">CHECKED</text>
<text x="457.8" y="365.7">TITLE</text>
<text x="356.2" y="369">QA</text>
<text x="356.2" y="378.6">MFG</text>
<text x="356.2" y="388.1">APPROVED</text>
<text x="459.7" y="394.4">SIZE</text>
<text x="495.9" y="394.4">DWG NO</text>
<text x="574.5" y="394.4">REV</text>
<text x="457.8" y="407.1">SCALE</text>
<text x="534" y="409.4">SHEET</text>
<text x="550.4" y="409.4">OF</text>
</g>
</svg>
